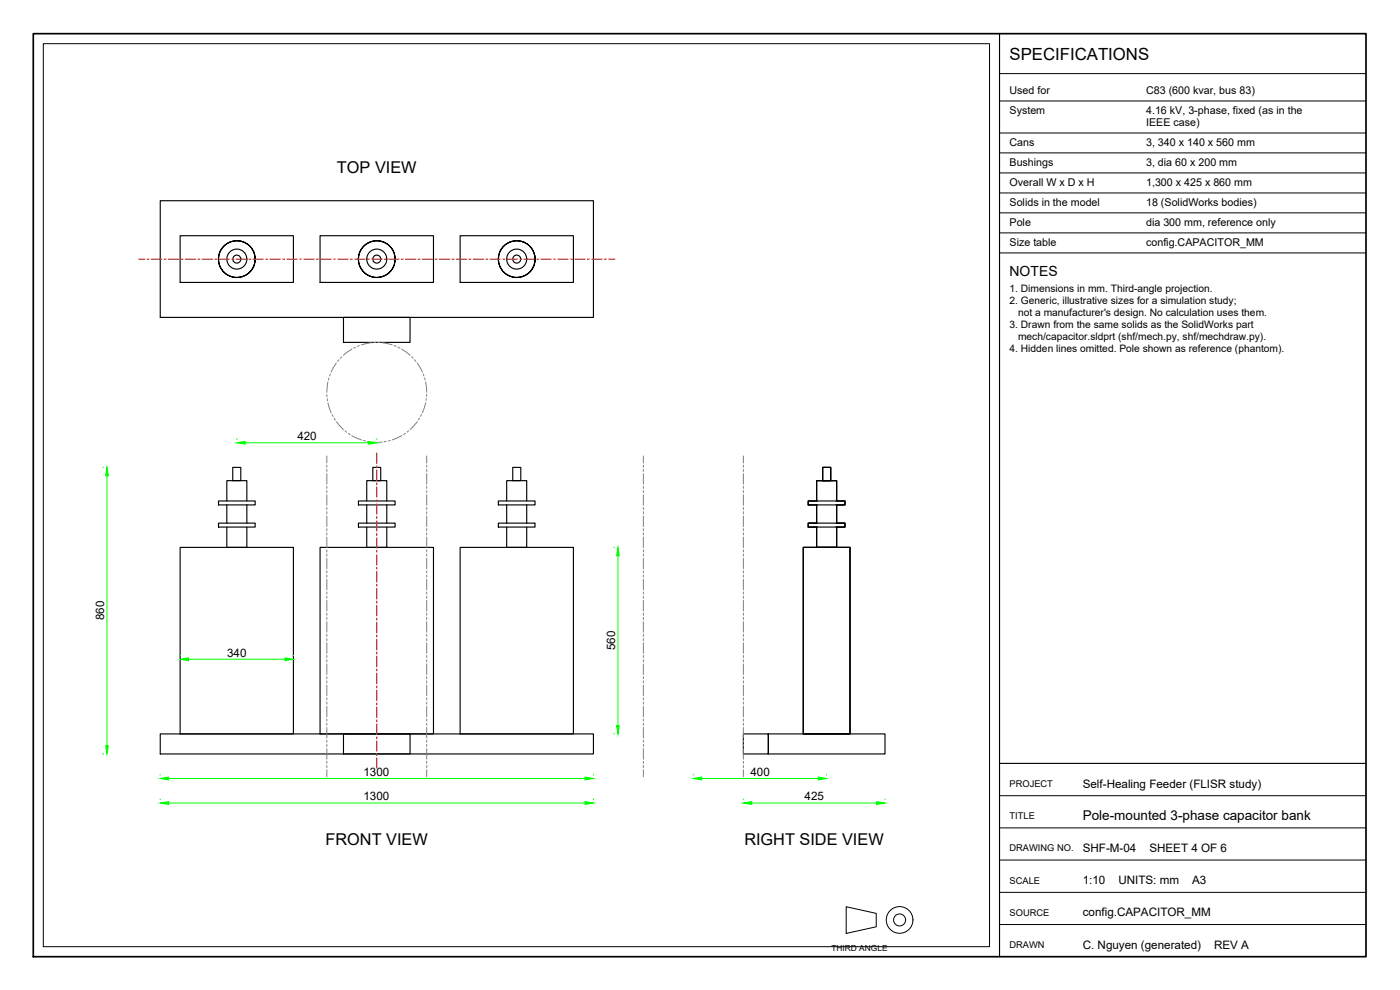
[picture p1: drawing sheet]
<svg xmlns="http://www.w3.org/2000/svg" width="420mm" height="297mm" viewBox="0 0 420 297" stroke-linecap="round" stroke-linejoin="round" font-family="sans-serif">
<!-- layer: VISIBLE -->
<g fill="none" stroke="#000" stroke-width=".34">
<path d="M48.1 60.2h130v35h-130zM54.1 70.7h34v14h-34zM67 74.1a5.5 5.5 0 0 1 6-1.5 5.5 5.5 0 0 1 3.6 5.2 5.5 5.5 0 0 0-8.1-5 5.5 5.5 0 0 0-.6 9.4 5.5 5.5 0 0 0 8.6-3.8l.1-.6a5.5 5.5 0 0 1-7.5 5.1 5.5 5.5 0 0 1-2.1-8.8zM96.1 70.7h34v14h-34zM109 74.1a5.5 5.5 0 0 1 6-1.5 5.5 5.5 0 0 1 3.6 5.2 5.5 5.5 0 0 0-8.1-5 5.5 5.5 0 0 0-.6 9.4 5.5 5.5 0 0 0 8.6-3.8l.1-.6a5.5 5.5 0 0 1-7.5 5.1 5.5 5.5 0 0 1-2.1-8.8zM138.1 70.7h34v14h-34zM151 74.1a5.5 5.5 0 0 1 6-1.5 5.5 5.5 0 0 1 3.6 5.2 5.5 5.5 0 0 0-8.1-5 5.5 5.5 0 0 0-.6 9.4 5.5 5.5 0 0 0 8.6-3.8l.1-.6a5.5 5.5 0 0 1-7.5 5.1 5.5 5.5 0 0 1-2.1-8.8zM103.1 95.2h20v7.5h-20zM65.6 157h11v1.1h-11zM65.6 150.3h11v1.2h-11zM68.1 158.1v6.1h6v-6.1M68.1 150.3v-6.1h6v6.1"/>
<path d="M68.1 151.4v5.6M69.8 140.2h2.5v4h-2.5zM74.1 151.4v5.6M107.6 157h11v1.1h-11zM107.6 150.3h11v1.2h-11zM110.1 158.1v6.1h6v-6.1M110.1 150.3v-6.1h6v6.1M110.1 151.4v5.6M111.9 140.2h2.4v4h-2.4zM116.1 151.4v5.6M149.6 157h11v1.1h-11zM149.6 150.3h11v1.2h-11z"/>
<path d="M152.1 158.1v6.1h6v-6.1M152.1 150.3v-6.1h6v6.1M152.1 151.4v5.6M153.9 140.2h2.4v4h-2.4zM158.1 151.4v5.6M242.6 158.1h2.6M242.6 151.5h2.6M242.6 157h11v1.1h-11zM242.6 150.3h11v1.2h-11zM245.1 158.1v6.1h6v-6.1M245.1 150.3v-6.1h6v6.1M245.1 151.4v5.6"/>
<path d="M245.2 157h-2.6v1.1M245.2 150.3h-2.6v1.2M246.9 140.2h2.4v4h-2.4zM251 157h2.6v1.1h-2.6M251 150.3h2.6v1.2h-2.6M251.1 151.4v5.6M54.1 164.2h34v56h-34zM96.1 164.2h34v56h-34zM138.1 164.2h34v56h-34zM241.1 164.2h14v56h-14zM48.1 220.2h130v6h-130zM103.1 220.2h20v6h-20z"/>
<path d="M223.1 220.2v6h7.5v-6h35v6h-35v-6z"/>
<circle cx="71.1" cy="77.7" r="1.19"/>
<circle cx="71.1" cy="77.7" r="3"/>
<circle cx="113.1" cy="77.7" r="1.19"/>
<circle cx="113.1" cy="77.7" r="2.99"/>
<circle cx="155.1" cy="77.7" r="2.99"/>
<circle cx="155.1" cy="77.7" r="1.21"/>
</g>
<!-- layer: REFERENCE -->
<g fill="none" stroke="#808080" stroke-width=".3">
<path d="M98.1 118.4v.6M98.2 119.6l.1 .7M98.4 114.6l-.3 3.2M98.7 113.4l-.1 .6M99.1 112.3l-.2 .5M100.9 109l-1.5 2.7M101.7 107.9l-.4 .5M102.6 107l-.4 .5M105.6 104.8l-2.6 1.8M106.7 104.2l-.6 .3M107.8 103.7l-.5 .2M111.5 102.8l-3.1 .7"/>
<path d="M112.1 102.8h.6M113.4 102.8h.6M114.6 102.8l3.1 .6M118.3 103.7l.6 .2M119.5 104.2l.5 .3M120.6 104.8l2.5 1.8M123.6 107l.4 .5M124.4 107.9l.4 .5M125.2 108.9l1.6 2.7M127 112.2l.2 .6M127.4 113.4l.2 .6M127.8 114.6l.3 3.1"/>
<path d="M127.9 119.6l-.1 .6M128.1 118.3l-.1 .6M98.1 136.8v2.1M98.1 139.6v.6M98.4 120.9l1 3M99.7 124.4l.2 .6M100.3 125.5l.3 .6M101 126.6l2 2.3M103.5 129.3l.5 .4M104.6 130l.5 .4M105.6 130.8l2.9 1.2M109.1 132.2l.6 .1"/>
<path d="M110.3 132.4l.6 .2M111.5 132.7h3.2M115.9 132.4l-.6 .1M117.1 132.2l-.6 .1M120.6 130.7l-2.9 1.3M121.7 130l-.6 .4M122.6 129.2l-.4 .5M125.2 126.5l-2.1 2.3M125.9 125.5l-.3 .5M126.5 124.4l-.3 .5M127.8 120.8l-1 3M128.1 136.8v2.1"/>
<path d="M128.1 139.6v.6M193.1 136.8v2.1M193.1 139.6v.6M223.1 136.8v2.1M223.1 139.6v.6M98.1 140.8v.7M98.1 142.1v3.2M98.1 145.9v.6M98.1 147.2v.6M98.1 148.4v3.2M98.1 152.3v.6M98.1 153.5v.7"/>
<path d="M98.1 154.8v3.2M98.1 158.6v.6M98.1 159.9v.6M128.1 140.8v.7M128.1 142.1v3.2M128.1 145.9v.6M128.1 147.2v.6M128.1 148.4v3.2M128.1 152.3v.6M128.1 153.5v.7M128.1 154.8v3.2M128.1 158.6v.6"/>
<path d="M128.1 159.9v.6M193.1 140.8v.7M193.1 142.1v3.2M193.1 145.9v.6M193.1 147.2v.6M193.1 148.4v3.2M193.1 152.3v.6M193.1 153.5v.7M193.1 154.8v3.2M193.1 158.6v.6M193.1 159.9v.6M223.1 140.8v.7"/>
<path d="M223.1 142.1v3.2M223.1 145.9v.6M223.1 147.2v.6M223.1 148.4v3.2M223.1 152.3v.6M223.1 153.5v.7M223.1 154.8v3.2M223.1 158.6v.6M223.1 159.9v.6M98.1 161.1v3.2M98.1 165v.6M98.1 166.2v.7"/>
<path d="M98.1 167.5v3.1M98.1 171.3v.6M98.1 172.5v.7M98.1 173.8v3.2M98.1 177.6v.7M98.1 178.9v.6M128.1 161.1v3.2M128.1 165v.6M128.1 166.2v.7M128.1 167.5v3.1M128.1 171.3v.6M128.1 172.5v.7"/>
<path d="M128.1 173.8v3.2M128.1 177.6v.7M128.1 178.9v.6M193.1 161.1v3.2M193.1 165v.6M193.1 166.2v.7M193.1 167.5v3.1M193.1 171.3v.6M193.1 172.5v.7M193.1 173.8v3.2M193.1 177.6v.7M193.1 178.9v.6"/>
<path d="M223.1 161.1v3.2M223.1 165v.6M223.1 166.2v.7M223.1 167.5v3.1M223.1 171.3v.6M223.1 172.5v.7M223.1 173.8v3.2M223.1 177.6v.7M223.1 178.9v.6M98.1 180.2v3.1M98.1 184v.6M98.1 185.2v.7"/>
<path d="M98.1 186.5v3.2M98.1 190.3v.7M98.1 191.6v.6M98.1 192.9v3.1M98.1 196.7v.6M98.1 197.9v.7M98.1 199.2v3.2M128.1 180.2v3.1M128.1 184v.6M128.1 185.2v.7M128.1 186.5v3.2M128.1 190.3v.7"/>
<path d="M128.1 191.6v.6M128.1 192.9v3.1M128.1 196.7v.6M128.1 197.9v.7M128.1 199.2v3.2M193.1 180.2v3.1M193.1 184v.6M193.1 185.2v.7M193.1 186.5v3.2M193.1 190.3v.7M193.1 191.6v.6M193.1 192.9v3.1"/>
<path d="M193.1 196.7v.6M193.1 197.9v.7M193.1 199.2v3.2M223.1 180.2v3.1M223.1 184v.6M223.1 185.2v.7M223.1 186.5v3.2M223.1 190.3v.7M223.1 191.6v.6M223.1 192.9v3.1M223.1 196.7v.6M223.1 197.9v.7"/>
<path d="M223.1 199.2v3.2M98.1 203v.7M98.1 204.3v.6M98.1 205.6v3.1M98.1 209.4v.6M98.1 210.6v.7M98.1 211.9v3.2M98.1 215.7v.7M98.1 217v.6M98.1 218.3v3.1M128.1 203v.7M128.1 204.3v.6"/>
<path d="M128.1 205.6v3.1M128.1 209.4v.6M128.1 210.6v.7M128.1 211.9v3.2M128.1 215.7v.7M128.1 217v.6M128.1 218.3v3.1M193.1 203v.7M193.1 204.3v.6M193.1 205.6v3.1M193.1 209.4v.6M193.1 210.6v.7"/>
<path d="M193.1 211.9v3.2M193.1 215.7v.7M193.1 217v.6M193.1 218.3v3.1M223.1 203v.7M223.1 204.3v.6M223.1 205.6v3.1M223.1 209.4v.6M223.1 210.6v.7M223.1 211.9v3.2M223.1 215.7v.7M223.1 217v.6"/>
<path d="M223.1 218.3v3.1M98.1 222.1v.6M98.1 223.3v.7M98.1 224.6v3.2M98.1 228.4v.7M98.1 229.7v.6M98.1 231v2.1M128.1 222.1v.6M128.1 223.3v.7M128.1 224.6v3.2M128.1 228.4v.7M128.1 229.7v.6"/>
<path d="M128.1 231v2.1M193.1 222.1v.6M193.1 223.3v.7M193.1 224.6v3.2M193.1 228.4v.7M193.1 229.7v.6M193.1 231v2.1M223.1 222.1v.6M223.1 223.3v.7M223.1 224.6v3.2M223.1 228.4v.7M223.1 229.7v.6"/>
<path d="M223.1 231v2.1"/>
</g>
<!-- layer: CENTER -->
<g fill="none" stroke="#f00" stroke-width=".3">
<path d="M41.6 77.8h1.9M44.2 77.8h.6M45.4 77.8h3.2M49.2 77.8h.7M50.5 77.8h3.2M54.3 77.8h.6M55.6 77.8h3.2M59.4 77.8h.6M60.7 77.8h3.1M64.5 77.8h.6M65.7 77.8h3.2M69.6 77.8h.6"/>
<path d="M70.8 77.8h3.2M74.6 77.8h.7M75.9 77.8h3.2M79.7 77.8h.6M81 77.8h3.2M84.8 77.8h.6M86.1 77.8h3.1M89.9 77.8h.6M91.1 77.8h3.2M95 77.8h.6M96.2 77.8h3.2M100.1 77.8h.6"/>
<path d="M101.3 77.8h3.2M105.2 77.8h.6M106.4 77.8h3.2M110.2 77.8h.7M111.5 77.8h3.2M115.3 77.8h.7M116.6 77.8h3.2M120.4 77.8h.6M121.7 77.8h3.1M125.5 77.8h.6M126.7 77.8h3.2M130.6 77.8h.6"/>
<path d="M131.8 77.8h3.2M135.6 77.8h.7M136.9 77.8h3.2M140.7 77.8h.7M142 77.8h3.2M145.8 77.8h.6M147.1 77.8h3.1M150.9 77.8h.6M152.1 77.8h3.2M156 77.8h.6M157.2 77.8h3.2M161 77.8h.7"/>
<path d="M162.3 77.8h3.2M166.1 77.8h.7M167.4 77.8h3.2M171.2 77.8h.6M172.5 77.8h3.1M176.3 77.8h.6M177.5 77.8h3.2M181.4 77.8h.6M182.6 77.8h2M113.1 135.9v3.2M113.1 139.7v.7M113.1 141v3.2"/>
<path d="M113.1 144.8v.6M113.1 146.1v3.2M113.1 149.9v.6M113.1 151.2v3.1M113.1 155v.6M113.1 156.2v3.2M113.1 160v.7M113.1 161.3v3.2M113.1 165.1v.7M113.1 166.4v3.2M113.1 170.2v.6M113.1 171.5v3.2"/>
<path d="M113.1 175.3v.6M113.1 176.6v3.1M113.1 180.4v.6M113.1 181.6v3.2M113.1 185.4v.7M113.1 186.7v3.2M113.1 190.5v.7M113.1 191.8v3.2M113.1 195.6v.6M113.1 196.9v3.2M113.1 200.7v.6M113.1 202v3.1"/>
<path d="M113.1 205.8v.6M113.1 207v3.2M113.1 210.8v.7M113.1 212.1v3.2M113.1 215.9v.7M113.1 217.2v3.2M113.1 221v.6M113.1 222.3v3.2M113.1 226.1v.6M113.1 227.4v3.1"/>
</g>
<!-- layer: DIM -->
<g fill="none" stroke="#0f0" stroke-width=".3">
<path d="M71.1 131.6v.3M73.6 132.9h37M113.1 131.6v.3M30.9 140.2h.2M32.1 142.7v81M184.2 164.2h.2M185.5 166.7v51M54.1 196.6v.2M56.6 197.8h29M88.1 196.6v.2M30.9 226.2h.2M48.1 232.4v.2"/>
<path d="M48.1 239.8v.1M50.6 233.6h125M178.1 232.4v.2M178.1 239.8v.1M184.2 220.2h.2M208.1 232.4v.2M210.6 233.6h35M223.1 239.8v.1M248.1 232.4v.2M265.6 239.8v.1M50.6 240.9h125M225.6 240.9h37.5"/>
</g>
<g fill="#0f0" stroke="#0f0" stroke-width=".3">
<path d="M31.7 223.7h.8l-.4 2.5z"/>
<path d="M32.1 140.2l.4 2.5h-.8z"/>
<path d="M48.1 240.9l2.5-.4v.9z"/>
<path d="M175.6 240.5l2.5 .4-2.5 .5z"/>
<path d="M223.1 240.9l2.5-.4v.9z"/>
<path d="M263.1 240.5l2.5 .4-2.5 .5z"/>
<path d="M71.1 132.9l2.5-.5v.9z"/>
<path d="M110.6 132.4l2.5 .5-2.5 .4z"/>
<path d="M54.1 197.8l2.5-.4v.8z"/>
<path d="M85.6 197.4l2.5 .4-2.5 .4z"/>
<path d="M185 217.7h.8l-.3 2.5z"/>
<path d="M185.5 164.2l.3 2.5h-.8z"/>
<path d="M48.1 233.6l2.5-.4v.8z"/>
<path d="M175.6 233.2l2.5 .4-2.5 .4z"/>
<path d="M208.1 233.6l2.5-.4v.8z"/>
<path d="M245.6 233.2l2.5 .4-2.5 .4z"/>
</g>
<!-- layer: TITLE -->
<path d="M10 10.1h400v276.9h-400z" fill="none" stroke="#000" stroke-width=".51"/>
<path d="M300 10.1v276.9M300 229.1h110" fill="none" stroke="#000" stroke-width=".34"/>
<!-- layer: VIEWPORTS -->
<path d="M13 13.1h284v270.9h-284z" fill="none" stroke="#000" stroke-width=".3"/>
<!-- layer: TITLE -->
<g fill="none" stroke="#000" stroke-width=".3">
<path d="M300 22.1h110M300 30.3h110M300 39.9h110M300 45.9h110M300 51.9h110M300 57.9h110M300 63.9h110M300 69.9h110M300 75.9h110M300 238.7h110M300 248.4h110M300 258h110"/>
<path d="M254 272.1l9 2v4l-9 2zM300 267.7h110M300 277.4h110"/>
<circle cx="270" cy="276" r="4"/>
<circle cx="270" cy="276" r="1.8"/>
</g>
<text font-size="5" x="303" y="18.1">SPECIFICATIONS</text>
<g font-size="4.9">
<text x="101.1" y="51.8">TOP VIEW</text>
<text x="97.7" y="253.4">FRONT VIEW</text>
<text x="223.4" y="253.4">RIGHT SIDE VIEW</text>
</g>
<text font-size="4.2" x="303" y="82.7">NOTES</text>
<text font-size="4.1" x="325" y="246">Pole-mounted 3-phase capacitor bank</text>
<g font-size="3.5">
<text x="89.2" y="132">420</text>
<text x="31.3" y="186.1" transform="rotate(-90 31.3 186.1)">860</text>
<text x="68.2" y="197">340</text>
<text x="184.6" y="195.1" transform="rotate(-90 184.6 195.1)">560</text>
<text x="109.1" y="232.8">1300</text>
<text x="225.2" y="232.8">400</text>
<text x="325" y="236.3">Self-Healing Feeder (FLISR study)</text>
<text x="109.1" y="240.1">1300</text>
<text x="241.5" y="240.1">425</text>
<text x="325" y="255.7">SHF-M-04</text>
<text x="344.9" y="255.7">SHEET 4 OF 6</text>
<text x="325" y="265.3">1:10</text>
<text x="335.6" y="265.3">UNITS: mm</text>
<text x="357.7" y="265.3">A3</text>
<text x="325" y="275">config.CAPACITOR_MM</text>
<text x="325" y="284.7">C. Nguyen (generated)</text>
<text x="364.4" y="284.7">REV A</text>
</g>
<g font-size="3.2">
<text x="303" y="28.1">Used for</text>
<text x="344" y="28.1">C83 (600 kvar, bus 83)</text>
<text x="303" y="34.1">System</text>
<text x="344" y="34.1">4.16 kV, 3-phase, fixed (as in the</text>
<text x="344" y="37.7">IEEE case)</text>
<text x="303" y="43.7">Cans</text>
<text x="344" y="43.7">3, 340 x 140 x 560 mm</text>
<text x="303" y="49.7">Bushings</text>
<text x="344" y="49.7">3, dia 60 x 200 mm</text>
<text x="303" y="55.7">Overall W x D x H</text>
<text x="344" y="55.7">1,300 x 425 x 860 mm</text>
<text x="303" y="61.7">Solids in the model</text>
<text x="344" y="61.7">18 (SolidWorks bodies)</text>
<text x="303" y="67.7">Pole</text>
<text x="344" y="67.7">dia 300 mm, reference only</text>
<text x="303" y="73.7">Size table</text>
<text x="344" y="73.7">config.CAPACITOR_MM</text>
</g>
<g font-size="3.1">
<text x="303" y="87.7">1. Dimensions in mm. Third-angle projection.</text>
<text x="303" y="91.3">2. Generic, illustrative sizes for a simulation study;</text>
<text x="305.5" y="94.9">not a manufacturer's design. No calculation uses them.</text>
<text x="303" y="98.5">3. Drawn from the same solids as the SolidWorks part</text>
<text x="303" y="105.7">4. Hidden lines omitted. Pole shown as reference (phantom).</text>
<text x="305.5" y="102.1">mech/capacitor.sldprt (shf/mech.py, shf/mechdraw.py).</text>
</g>
<g font-size="2.8">
<text x="303" y="236.1">PROJECT</text>
<text x="303" y="245.8">TITLE</text>
<text x="303" y="255.5">DRAWING NO.</text>
<text x="303" y="265.1">SCALE</text>
<text x="303" y="274.8">SOURCE</text>
<text x="303" y="284.5">DRAWN</text>
</g>
<text font-size="2.5" x="249.5" y="285.4">THIRD ANGLE</text>
</svg>
